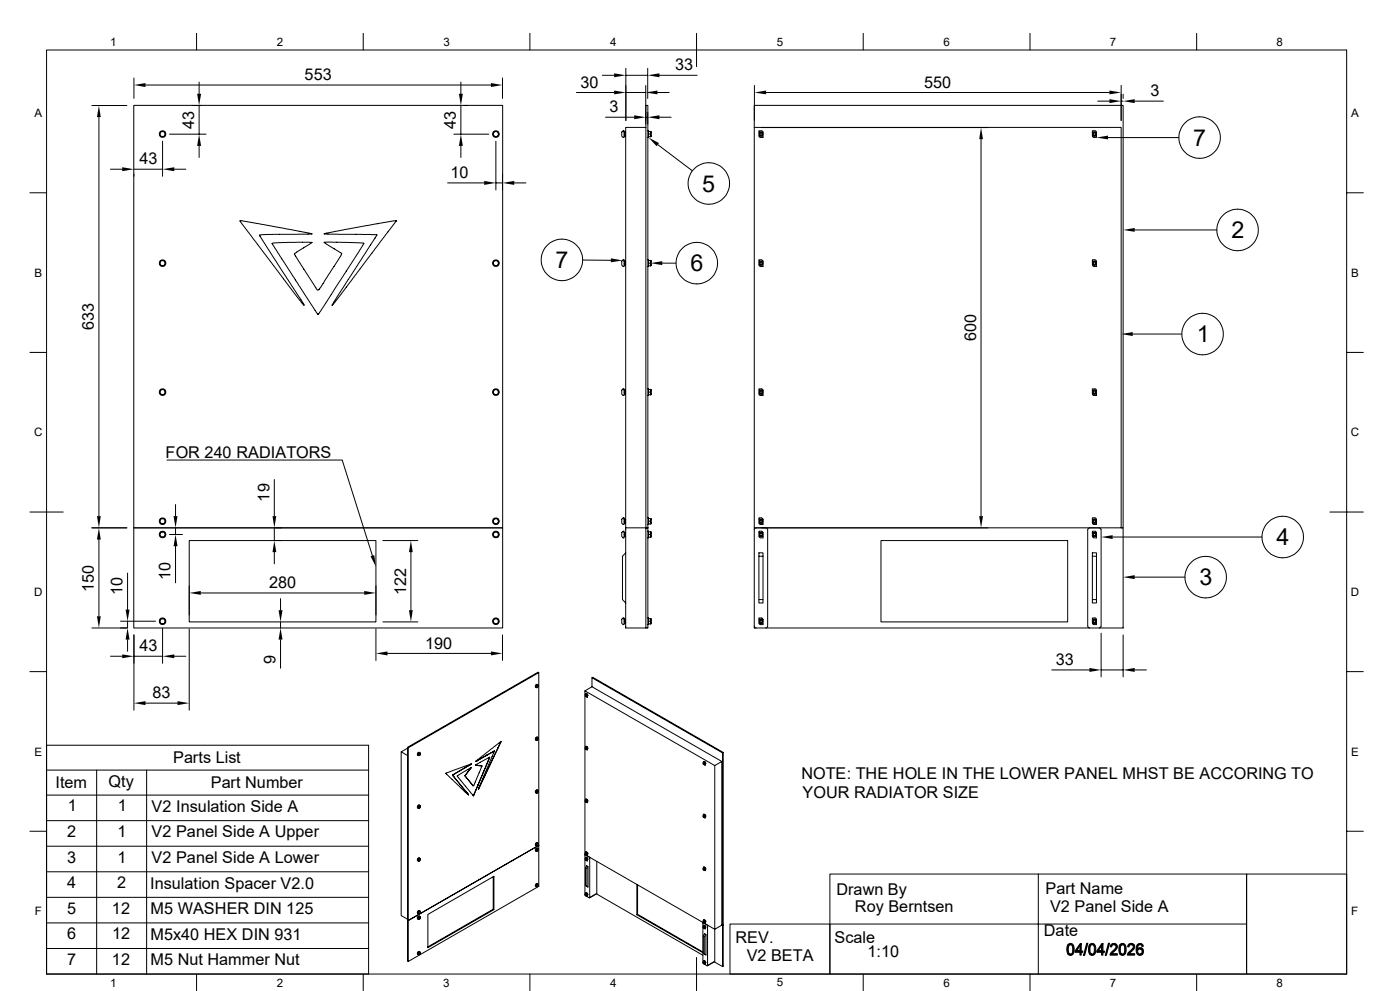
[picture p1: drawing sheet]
<svg xmlns="http://www.w3.org/2000/svg" width="420mm" height="297mm" viewBox="0 0 420 297" stroke-linecap="round" stroke-linejoin="round" font-family="sans-serif">
<g fill="none" stroke="#000" stroke-width=".3">
<path d="M14 15h390v276.9h-390zM59 10v5M109 10v5M159 10v5M209 10v10M259 10v5M309 10v5M359 10v5M27.6 31.6h10.5M29.7 35.1v119.6M40.1 31.6h110.7v126.6h-110.7zM40.2 23.4v6.1"/>
<path d="M43.6 25.5h103.7M57.6 31.6h2.8M59.7 24.6v3.5M59.7 31.6v8.6M138.3 24.6v3.5M138.3 31.6v8.6M139.3 31.6h1.1M150.7 23.4v6.1M172.9 27.7h11.3M180.7 22.6h3.5M181.7 35.1h8.5M186.9 39.2h.3v2l-.7-.4v-1.2z"/>
<path d="M187.2 39.6h.3v1.2h-.3M187.5 39.7h.2M187.7 20.5v15.6M187.7 22.6h6.6M187.7 27.7h6M193.7 25.6v11.6M193.7 35.1h.6M193.8 38.2h-6.1v120h6.1M193.8 31.6h.6v156.6h-.6v-30h.6h-.6zM194.3 20.5v9M194.3 33.7v3.5M194.4 39.2h.2v2h-.2"/>
<path d="M194.6 39.4h.6v.8M195.2 39.4l.1 1.6h-.7M197.2 27.7h3.5M197.8 22.6h11.3M197.8 35.1h3.5M226.3 38.2h110v120h-110zM226.3 38.2v-6.6h110.6v126.6h-.6h.6v30h-110.6v-30M226.3 25.6v10.5M227.7 39.6v1.2h1.2M228 39.8l-.2 .4 .2 .3M228.4 38.2h68M228.9 39.6l-.4-.4h-.8v.4h1.2v1.6h-.8l-.4-.4"/>
<path d="M229.8 27.7h103M327.7 39.6v1.2h1.2M328 39.8l.6-.1 .2 .6M328 39.8l.5-.1 .3 .3-.1 .6h-.7l.6 .1 .2-.4M328 39.8l-.2 .4 .2 .3M328.9 39.6l-.4-.4h-.8v.4h1.2v1.6h-.8l-.4-.4M329.3 30.3h3.5M336.3 25.6v10.5M336.3 30.3h.6M336.9 28.2v1.3M340.4 30.3h8.6M9 57.8h5"/>
<path d="M33.1 50.7h3.6M40.2 52.2v.6M40.2 50.7h8.6M48.8 42.3v10.5M50.8 40.2h11M52.3 50.7h3.5M59.7 43.7v3.5M134.3 54.8h10.9M136.1 40.2h10.5M138.3 43.7v3.5M148.8 42.3v14.6M148.8 54.8h1.9"/>
<path d="M150.7 52.2v4.7M154.3 54.8h3.5M187.5 40.7h.2M194.6 40.2h.6v.8M197.3 43.3l10.4 7.9M228.9 40.3l-.3-.6-.7 .1 .5-.1 .4 .3-.2 .6h-.6l.6 .1 .2-.4M294.3 41.7v113M332.4 41.2h21.2M404 57.8h5M72 66.1l21.6 4-15.3 .3a.33 .33 0 0 0-.4 .2 .33 .33 0 0 0 .2 .4l13.1 20.5-3.6-4.5zM81.6 72.9l4.5-.3 7.5 .1-5.3 3.4 6.6 10.5 .6 .4 .8-1 6.2-9.9-5.3-3.5 11.9 .3-13.6 21.3zM97.2 70.1l12.5-2.5 9.2-1.4-19.2 25.3 13.4-21.1z"/>
<path d="M174.8 77.9l8.5 .1M186.7 78.1l.5-.2v2h-.3l-.4-.4zM187.2 78.3h.3v1.2h-.3M187.5 78.4h.2M187.5 79.3h.2M194.4 77.9h.2v2h-.2M194.6 78.9h.6v.8M194.6 78.1h.6v.8M195.2 78.1l.1 1.6h-.7M198.7 78.9h4.1M227.7 78.3v1.2h1.2M228 78.5l-.2 .4 .2 .3"/>
<path d="M228.5 77.9h-.8v.4h1.2v1.6l-.9-.1-.3-.3M228.5 77.9l.4 .4M228.8 78.7l-.3-.3h-.4l-.2 .1h.7l.2 .5-.4 .4-.5-.2 .7 .1 .3-.6M327.7 78.3v1.2h1.2M328 78.5l.5-.1 .3 .3v.4l-.4 .3-.4-.2 .2 .2 .5-.1 .1-.6M328 78.5l.5-.1 .3 .3M328 78.5l-.2 .4 .2 .3M328.5 77.9h-.8v.4h1.2v1.6l-.9-.1-.3-.3M328.5 77.9l.4 .4M340.4 68.9h24.6M9 105.6h5M186.8 116.6l.4-.1v2l-.7-.3v-1.3z"/>
<path d="M187.2 116.9h.3v1.3h-.3M187.5 117.1h.2M187.5 118h.2M194.4 116.5h.2v2h-.2M194.6 117.5h.6v.8M194.6 116.7h.6v.8M195.2 116.7l.1 1.6h-.7M227.7 116.9v1.3h1.2M228 117.2l-.2 .3 .2 .4M228.9 116.9l-.4-.4h-.8v.4h1.2v1.6h-.8l-.4-.3M327.7 116.9v1.3h1.2M328 117.1l.5-.1 .3 .3-.2 .7-.6-.1h.7v-.7l-.4-.2z"/>
<path d="M328 117.2l-.2 .3 .2 .4M328.9 116.9l-.4-.4h-.8v.4h1.2v1.6h-.8l-.4-.3M339.8 100.1h14.7M404 105.6h5M50.1 137.9h52.6l9 28.6M9 153.5h10M27.6 158.2h10.5M40.1 158.2h110.7v30h-110.7zM52.7 151.2v3.5M52.7 158.2v2M82.3 143.7v11M82.3 158.2v3.8"/>
<path d="M82.8 158.2h1.6M186.5 155.6l.4-.4h.3v2l-.7-.4zM186.7 159.4l.5-.2v2h-.3l-.4-.4zM187.2 155.6h.3v1.2h-.3M187.2 159.6h.3v1.2h-.3M187.5 155.7h.2M187.5 156.7h.2M187.5 159.7h.2M187.7 158.2v30h6.1M194.4 155.2h.2v2h-.2M194.4 159.2h.2v2h-.2M194.6 156.2h.6v.8"/>
<path d="M194.6 155.4h.6v.8M194.6 159.4h.6v.8M195.2 155.4l.1 1.6h-.7M195.2 159.4l.1 1.6h-.7M226.8 158.2l-.5 .5M226.8 158.2h69.6M227.7 155.6v1.2h1.2M227.7 159.6v1.2h1.2M228 155.9l-.2 .3 .2 .3M228 159.9l-.2 .3 .2 .3M228.5 155.2h-.8v.4h1.2v1.6h-.8l-.4-.4M228.5 155.2l.4 .4"/>
<path d="M228.9 159.6l-.4-.4h-.8v.4h1.2v1.6l-.9-.1-.3-.3M229.8 158.2l.5 .5M230.3 158.7v29M326.8 158.2l-.5 .5v29l.5 .5M326.8 158.2h3M327.7 155.6v1.2h1.2M327.7 159.6v1.2h1.2M328 155.8l.4-.1 .4 .3-.1 .6-.7-.1M328 155.8l.5-.1 .3 .3-.2 .6-.6-.1M328 159.8l.5-.1 .3 .3-.2 .7-.6-.1h.7l.1-.7-.4-.2zM328 155.9l-.2 .3 .2 .3M328 159.9l-.2 .3 .2 .3"/>
<path d="M328.5 155.2h-.8v.4h1.2v1.6h-.8l-.4-.4M328.5 155.2l.4 .4M328.9 159.6l-.4-.4h-.8v.4h1.2v1.6l-.9-.1-.3-.3M329.8 158.2l.5 .5v29l-.5 .5M398.9 153.5h10.1M29.7 161.7v23M38.3 171.7v11M50.8 160.2h3.9M52.7 163.7v11M56.8 162h56v24.4h-56zM56.8 175.6v8.7M60.2 177.7h49.1"/>
<path d="M82.3 165.5v3.5M82.8 162h1.6M84.2 179.4v3.5M112.8 175.6v8.7M114.9 162h10.4M123.3 165.5v17.4M187.5 160.7h.2M187.7 165.7l-1 1v13l1 1M194.6 160.2h.6v.8M227.7 179.7h1.2v1h-1.2zM227.7 166.7h1.2v13M228.9 166.7v-1h-1.2v14"/>
<path d="M264.3 162h56v24.4h-56zM327.7 179.7h1.2v1h-1.2zM327.7 166.7h1.2v13M328.9 166.7v-1h-1.2v14M333.8 161h44.7M340.4 173h15.1M27.6 188.2h10.5M33.1 196.7h3.6M36.2 186.2h10.5M38.3 186.2v2M38.3 191.7v3.5M40.2 190.3v22.6"/>
<path d="M40.2 196.7h8.6M48.8 188.3v10.5M52.3 196.7h3.5M56.8 188.5v24.4M84.2 186.4v1.8M84.2 191.7v8.6M112.8 188.5v9.5M114.9 186.4h10.4M116.2 195.8h31.1M150.7 190.3v7.7M186.9 185.3l.3-.1v2l-.7-.4v-1.2zM187.2 185.6h.3v1.2h-.3"/>
<path d="M187.5 185.7h.2M187.5 186.7h.2M194.4 185.2h.2v2h-.2M194.6 186.2h.6v.8M194.6 185.4h.6v.8M195.2 185.4l.1 1.6h-.7M226.3 187.7l.5 .5M227.7 185.6v1.2h1.2M228 185.8l-.2 .4 .2 .3M228.9 185.6l-.4-.4h-.8v.4h1.2v1.6h-.8l-.4-.4M228.9 186.3l-.3-.6-.7 .1 .5-.1 .4 .3-.2 .6h-.6l.6 .1 .2-.3M230.3 187.7l-.5 .5"/>
<path d="M327.7 185.6v1.2h1.2M328 185.8l.6-.1 .2 .6M328 185.8l.5-.1 .3 .3-.2 .6h-.6l.6 .1 .2-.3M328 185.8l-.2 .4 .2 .3M328.9 185.6l-.4-.4h-.8v.4h1.2v1.6h-.8l-.4-.4M330.3 189.8v13.1M336.9 190.3v12.6M9 201.3h5M43.6 210.7h9.7M160.7 205.7l.1-.4 .2 .1-.1 .5M160.7 206h.1M160.8 205.3h.6l-.4 .1"/>
<path d="M161.1 205.5l.1-.1a.26 .26 0 0 1 .2 .4 .26 .26 0 0 1-.4 0zM161.1 205.1a.58 .58 0 0 0-.4 .9M161.2 205.1h.1M161.3 205.3a.42 .42 0 0 0-.5 .2 .42 .42 0 0 0 .1 .5M161.4 205.3l.1 .3-.3 .5-.5-.4 .3 .4M161.6 201.6l-39.1 22.5M175.5 207.1l38.9 22.3 2.1-1.2v49.1M175.6 208.2v.4l.4 .3M175.6 208.6l.2 .2M175.6 208.3l.3 .4M175.6 208.3l.1 .4h.3M175.6 208.3l.4 .4-.3-.1v-.3l-.1 .1"/>
<path d="M175.6 208.4h.1M175.6 208.4l.3 .3M175.7 207.9l.4 .1-.4-.1-.1 .3 .4 .2M175.7 208.3l.1 .4zM175.9 208.7h-.1M176 208.4l.1 .6M176 208.1v.3M176 208.7h-.1M176.1 208h.1M176.2 208.2v.7l-.3-.1M176.2 208.6h.1M176.2 208.2l-.1-.2 .2 .5"/>
<path d="M176.2 208.2v.4M176.2 208.2l-.2 .2M176.4 208.4l-.1 .1M177.6 205.8v-2.7l.2-.1 39.2 22.5M177.6 203.1l39.1 22.5 .3-.1v51.8l-.3 .1v-51.8M315.5 200.8h11.3M330.3 200.8h6.6M340.4 200.8h3.5M404 201.3h5M14 230.8h96.6M14 238.3h96.6M14 223.4h96.6v68.5h-96.6z"/>
<path d="M29 230.8v61.1M44 230.8v61.1M120.4 225.3v49.1l1.9 1.1M122.3 224.2l-1.9 1.1 1.9 1.1M122.3 224v51.8l.2 .1 39.1-22.5v-51.8l-.2-.1-39.1 22.5 .2 .1v64.1M125.3 226.1l.1-.4 .3 .1-.2 .4M125.4 225.7l.6-.1-.3 .2M125.7 225.9l.2-.1a.26 .26 0 0 1 .1 .4 .26 .26 0 0 1-.4-.1zM125.7 225.5a.58 .58 0 0 0-.4 .8M125.8 225.5h.1M125.9 225.6a.42 .42 0 0 0-.5 .2 .42 .42 0 0 0 .1 .6M126 225.6l.2 .4-.3 .4-.2 .1-.4-.4 .4 .4"/>
<path d="M133.8 231.8l6.7 6.4M133.8 231.7v.1M135.8 232.3l.1 .2M135.8 232.3v.1M135.8 232.3h.1M135.8 232.4l4.4 5.3M135.8 232.4l.1 .1M135.9 232.5l4.3 5.2M137.9 231l-2.1 1.3M137.9 231v.1M137.9 231.1l-2.1 1.2M139.5 232.5l.1 .2"/>
<path d="M139.5 232.5h.1M139.5 232.5l.2 .2M139.6 232.7l.9 1.1M139.6 232.7h.1M139.7 232.7l.8 1.1M139.7 232.1l-.2 .4M139.7 232.1l.1 .1M139.8 232.2l-.3 .3M140.2 237.7l.3 .5M140.2 237.7h.1M140.5 231.2l-.8 .9M140.5 231.2h.1"/>
<path d="M140.5 233.8l1.3 1.5M140.5 231.2l-.7 1M140.5 238.2h.1M140.5 233.8h.1M140.5 233.8l1.3 1.6M141 229.2l-3.1 1.9M141 229.2l-3.1 1.8M141 229.2h.1M141.3 229l-.3 .2M141.4 230l-.9 1.2M141.4 229l-.4 .2M141.4 229l-7.6 2.7"/>
<path d="M141.4 230l-4.2 2.6 4.8 5.9M141.4 229h.1M141.4 230h.1M141.8 235.3l.1 .2M141.8 235.3v.1M142.1 238.4l-.1 .1M142.1 238.4h.1M142.7 229.3l1.1 .1M142.7 229.3l1 .1M142.8 236.6l-.7 1.8M142.8 236.6v.1M142.8 236.7l-.7 1.7"/>
<path d="M143 228l-.3 .2M143 228h.1M143.4 235.2l-.6 1.4M143.4 235.2h.1M143.4 235.2l-.6 1.5M143.6 236.4h.1M143.7 229.4l.8 .2M143.7 229.4h.1M143.8 229.4l.7 .2M144.5 229.6l-2.3 5.7-.2 .2-.2-.1M145 231.4l-1.6 3.8M145 233.4l-1.4 2.9"/>
<path d="M145 231.4h.1M145 233.4h.1M145 233.4l-1.4 3M146 226.4l-2.9 1.6M146 226.3l-3 1.7M146 226.3v.1M146.5 230.3l-1.5 3.1M146.5 230.3h.1M146.9 227l-1.9 4.4M146.9 227l-4.2 2.3M146.9 227h.1M147.7 227.7l-1.2 2.6"/>
<path d="M147.7 227.7h.1M148.3 225.1l-2.3 1.3M148.3 225.1l-2.3 1.2M148.3 225.2h.1M148.3 225.2l-4.8 11.3 .1-.1M148.3 225.1h.1M149.4 224.1l-1.7 3.6M149.4 224.1h.1M150.3 222.2l-.9 1.9M150.3 222.2l-7.6 6 .4-.2M150.3 222.2h.1M160.7 221.6l.1-.5 .2 .2-.1 .4"/>
<path d="M160.7 237.4l.1-.5 .2 .2-.1 .4M160.7 221.8h.1M160.8 221.1l.4-.2 .2 .2-.4 .2M160.8 236.9h.6l-.4 .2M161.1 221.4l.1-.2a.26 .26 0 0 1 .2 .4 .26 .26 0 0 1-.4 0zM161.1 237.2l.1-.2a.26 .26 0 0 1 .2 .4 .26 .26 0 0 1-.4 0zM161.1 220.9a.58 .58 0 0 0-.4 .8M161.1 236.7a.58 .58 0 0 0-.4 .9M161.2 220.9h.1M161.2 236.7v.1M161.3 221.1a.42 .42 0 0 0-.5 .1 .42 .42 0 0 0 .1 .6M161.3 236.9a.42 .42 0 0 0-.5 .2 .42 .42 0 0 0 .1 .5"/>
<path d="M161.4 221.1l.1 .3-.2 .4-.3 .1-.3-.3 .3 .3M161.4 236.9l.1 .3-.3 .5h-.2l-.3-.3 .3 .3M175.6 223.9v.6l.4 .2M175.6 239.8v.4l.4 .3M175.6 224.5l.2 .1M175.7 224.1h.1M175.6 224.1l.3 .4M175.6 224.1v.3l.4 .1M175.6 224.1l.3 .1v.3l-.2-.1v-.3M175.6 239.9l.1 .4h.3M175.6 239.9l.4 .3M175.6 239.9l.3 .4-.2-.1v-.3"/>
<path d="M175.6 240h.1M175.7 223.7l.3 .2M175.7 239.5l.4 .1M175.7 239.9l-.1 .1M175.7 224.2v.3h.2M175.7 239.9l-.1 .3M175.7 239.9l-.1 .2M175.7 224.2l.1 .3zM175.7 239.9l.1 .4zM175.8 224.5h.1M175.9 224.5h.1M176 224.2l.1 .5"/>
<path d="M176 223.9l-.3-.2-.1 .2 .4 .3M176 240l.1 .6M176 239.7l-.3-.2-.1 .3 .4 .2M176 223.9v.3M176 239.7v.2M176.1 239.6l.1 .3M176.1 239.7l.2 .4M176.1 239.6l-.1 .1M176.1 223.8h.1M176.1 239.6h.1M176.2 224.1v.6l-.3-.1M176.2 239.9v.6l-.3-.1"/>
<path d="M176.2 224.4h.1M176.2 224.1l-.1-.2 .2 .4M176.2 224.1v.3M176.2 239.9v.3M176.2 224.1l-.2 .1M176.2 239.9l-.2 .1M176.4 224.2l-.1 .1M210.9 228.5v.5l.5 .2M211 228.9l.1 .1M211.1 228.7h.1M211 228.6v.4h.3M211 228.6l.3 .3"/>
<path d="M211.1 228.7l-.1 .2M211.1 228.3h.4M211.1 228.7l.1 .3zM211.1 229l.3 .1M211.2 229v.1M211.2 229h.1M211.3 228.5v.2M211.3 228.9v.1M211.4 228.8l.2-.2v.7l-.7-.3M211.4 228.8l.1 .5M211.4 228.4l-.3-.1-.2 .2 .5 .3M211.5 228.4l.1 .5"/>
<path d="M211.5 228.3l-.1 .1M211.5 228.4l.3 .4M211.5 228.4h.1M211.6 228.9h.1M214.4 229.4v49.1l2.1-1.2M216.5 228.2l-38.9-22.4-2.1 1.3v49l38.9 22.4v9.6l-2.1 1.2M9 249.1h5M14 246h96.6M14 253.6h96.6M125.3 241.9l.1-.4 .3 .1-.2 .5M125.3 257.7l.1-.4 .3 .1-.2 .5M125.3 242.1v.1"/>
<path d="M125.3 257.9v.1M125.4 241.5l.4-.2 .2 .1-.3 .2M125.4 257.3h.6l-.3 .1M125.7 241.7l.2-.1a.26 .26 0 0 1 .1 .4 .26 .26 0 0 1-.4 0zM125.7 241.3a.58 .58 0 0 0-.4 .8M125.7 257.1a.58 .58 0 0 0-.4 .8M125.8 241.3h.1M125.8 257.1h.1M125.9 257.4a.26 .26 0 0 1 .1 .4 .26 .26 0 0 1-.4 0zM125.9 241.4a.42 .42 0 0 0-.5 .2 .42 .42 0 0 0 .1 .5M125.9 257.3a.42 .42 0 0 0-.5 .1 .42 .42 0 0 0 .1 .6M126 241.4l.2 .4-.3 .4-.6-.3 .4 .4"/>
<path d="M126 257.3l.2 .3-.3 .4-.2 .1-.4-.4 .4 .4M160.7 253.2l.1-.4 .2 .1-.1 .4M160.7 254.8l.1-.4 .2 .1-.1 .4M160.7 253.4h.1M160.7 255v.1M160.8 252.8l.4-.2 .2 .1-.4 .2M160.8 254.4l.6-.1-.4 .2M161.1 253l.1-.1a.26 .26 0 0 1 .2 .4 .26 .26 0 0 1-.4-.1zM161.1 254.6l.1-.1a.26 .26 0 0 1 .2 .4 .26 .26 0 0 1-.4-.1zM161.1 252.5a.58 .58 0 0 0-.4 .9M161.1 254.2a.58 .58 0 0 0-.4 .8M161.2 252.5v.1"/>
<path d="M161.2 254.2h.1M161.3 252.7a.42 .42 0 0 0-.5 .2 .42 .42 0 0 0 .1 .5M161.3 254.3a.42 .42 0 0 0-.5 .2 .42 .42 0 0 0 .1 .6M161.4 252.7l.1 .3-.2 .4-.3 .1-.3-.3 .3 .3M161.4 254.3l.1 .3-.3 .5-.5-.3 .3 .4M175.6 255.6v.5l.4 .2M175.6 257.2v.5l.4 .2M175.6 240.2l.2 .2M175.6 256.1l.2 .1M175.6 257.7l.2 .2M175.6 256.2h.1M175.6 255.7l.4 .4-.3-.1v-.3l-.1 .3"/>
<path d="M175.6 257.3l.4 .4h-.3v-.4l-.1 .3 .3 .2M175.6 240.2l.1 .1M175.6 255.7l.3 .4M175.6 256l.1 .1M175.6 255.7v.3l.4 .1M175.6 257.3l.3 .4M175.6 257.3l.1 .4h.3M175.6 256.2l-.1 .1v11.9l.1 .2M175.6 256.2l1.3 .9M175.7 255.3l.3 .2M175.7 257h.4l-.1 .1M175.7 255.8l.1 .3z"/>
<path d="M175.7 257.4l.1 .3zM175.7 240.2l.2 .1M175.7 256.1l.2 .1M175.8 240.3h.1M175.9 256.1h.1M175.9 257.8h.1M175.9 256.1h-.1M175.9 257.7l-.1 .1M175.9 240.2v.1M176 255.8l.1 .6M176 255.5l-.3-.2-.1 .3 .4 .2M176 257.4l.1 .6"/>
<path d="M176 257.1l-.3-.1-.1 .2 .4 .2M176 255.5v.3M176 257.2v.2M176 240.3h-.1M176.1 257.1l.1 .2M176.1 257.1l.2 .5M176.1 255.4h.1M176.1 257.1h.1M176.2 255.7v.6l-.3-.1M176.2 257.3v.7l-.3-.1M176.2 240.2h.1M176.2 256h.1"/>
<path d="M176.2 257.6h.1M176.2 255.7l-.1-.2 .2 .4M176.2 255.7v.3M176.2 257.3v.3M176.2 255.7l-.2 .1M176.2 257.3l-.2 .1M176.4 240.1h-.1M176.4 255.9h-.1M176.4 257.5l-.1 .1M176.4 259.7v6.2M177.1 257l-.2 .1v11.9M179 258.1v9.7"/>
<path d="M210.9 244.3v.5l.5 .3M211 244.7l.1 .2M211 244.5l.3 .4M211 244.5v.3l.3 .1M211 244.5v.1M211 244.6h.1M211.1 244.5l-.1 .1M211.1 244.5l-.1 .3M211.1 259.9l.4 .1-.4-.1-.2 .2 .5 .2M211.1 244.1l.4 .1M211.1 244.5l.1 .4zM211.1 244.8l.3 .1"/>
<path d="M211.2 244.9h.1M211.2 244.8h.1M211.3 244.3v.2M211.4 244.6l.2-.2-.1 .8-.6-.4M211.4 244.6l.1 .6M211.5 244.2l.1 .6M211.5 244.2l-.4-.1-.2 .2 .5 .3M211.5 244.2l.3 .4M211.6 244.8h.1M404 249.1h5M14 261.3h96.6M14 268.9h96.6"/>
<path d="M14 276.6h96.6M122.3 275.8l.2 .1 39.1-22.5v12.2l-39.1 22.6-.2-.2zM125.3 273.6l.1-.5 .3 .2-.2 .4M125.3 275.2l.1-.5 .3 .2-.2 .4M125.3 273.8h.1M125.4 273.1l.4-.2 .2 .1-.3 .3M125.4 274.7h.6l-.3 .2M125.7 273.3l.2-.1a.26 .26 0 0 1 .1 .4 .26 .26 0 0 1-.4 0zM125.7 272.9a.58 .58 0 0 0-.4 .8M125.7 274.5a.58 .58 0 0 0-.4 .9M125.8 272.9h.1M125.8 274.5l.1 .1"/>
<path d="M125.9 274.8a.26 .26 0 0 1 .1 .4 .26 .26 0 0 1-.4 0zM125.9 273.1a.42 .42 0 0 0-.5 .1 .42 .42 0 0 0 .1 .6M125.9 274.7a.42 .42 0 0 0-.5 .2 .42 .42 0 0 0 .1 .5M126 273l.2 .4-.3 .4-.2 .1-.4-.3 .4 .3M126 274.7l.2 .3-.3 .5h-.2l-.4-.3 .4 .3M148 262.8v9.7M148.2 272.6v-10l-19.8 11.5v9.9l19.8-11.4-.2-.1-19.6 11.3M160.7 265.4l.1-.4 .2 .2-.1 .4M160.7 265.6v.1M160.8 265l.4-.2 .2 .2-.4 .2M161.1 265.3l.1-.2a.26 .26 0 0 1 .2 .4 .26 .26 0 0 1-.4 0zM161.1 264.8a.58 .58 0 0 0-.4 .8"/>
<path d="M161.2 264.8h.1M161.3 265a.42 .42 0 0 0-.5 .1 .42 .42 0 0 0 .1 .6M161.4 265l.1 .3-.2 .4-.3 .1-.3-.4 .3 .4M175.6 267.8v.5l.4 .3M175.6 268.3l.2 .2M175.6 268l.3 .1v.3M175.6 268.2l.3 .2M175.6 268l.1 .4h.3M175.6 268l.4 .4-.3-.1v-.3l-.1 .1M175.6 260.1l.5 .2v5.3M175.6 268.1h.1M175.6 265.4l.8 .5z"/>
<path d="M175.6 268.1v.2M175.6 268.5l1.2 .6 .1-.1M175.7 267.6l.4 .1-.4-.1-.1 .2 .4 .3M175.7 268.1l.1 .3zM175.9 268.4h-.1M176 268.1l.1 .5M176 267.8v.3M176 268.4h-.1M176.1 260.3l.3-.6-.4-.2-.4 .6v5.3M176.1 267.7h.1M176.2 267.9v.7l-.3-.1M176.2 268.3h.1"/>
<path d="M176.2 267.9l-.1-.2 .2 .5M176.2 267.9v.4M176.2 267.9l-.2 .2M176.4 268.1l-.1 .1M178.9 267.9l32 18.4M179 267.9l-2.1 1.2M179 267.8h-.1M179 267.8l-2.1 1.2M191.1 265v9.2M191.3 265.2v8.8M210.9 276.7l.1-.1 1.3 .9M210.9 276.5v12l1.2 1 .2-.2"/>
<path d="M210.9 276.5v.1M210.9 260.1v.5l.5 .3M210.9 275.9v.5l.5 .2M210.9 277.6v.4l.5 .3M211 260.5l.1 .1M211 276.4l.1 .1M211 278l.1 .1M211 260.3l.3 .4-.3-.1zM211 260.3l.3 .3M211 260.3v.3h.3M211 260.3h.1M211 276.1l.3 .4"/>
<path d="M211 276.1l.1 .4h.2M211 276.1v.1M211 277.7v.3l.3 .1M211 277.7v.2M211 277.7l.3 .3M211 276.2h.1M211 277.8v.1M211.1 260.3l-.1 .1M211.1 276.1l-.1 .1M211.1 277.7l-.1 .1M211.1 260.3l-.1 .3M211.1 276.1l-.1 .3"/>
<path d="M211.1 277.7l-.1 .3M211.1 275.7l.4 .1-.4-.1-.2 .2 .5 .3M211.1 277.3l.4 .1M211.1 260.3l.1 .3zM211.1 276.1l.1 .4zM211.1 277.7l.1 .4zM211.1 260.6l.3 .1M211.1 276.4l.2 .1M211.1 278l.3 .1M211.2 276.4v.1M211.2 278.1h.1M211.2 276.4h.1"/>
<path d="M211.3 276.5h.1M211.3 260.6l-.1 .1M211.3 260.1v.2M211.3 275.9v.2M211.3 277.5v.3M211.3 278v.1M211.4 260.3l.2-.1v.7l-.7-.3M211.4 276.2l.2-.1v.6l-.7-.3M211.4 277.8l.2-.1v.6l-.7-.3M211.4 260.3l.1 .6M211.4 276.2l.1 .5M211.4 277.8l.1 .6"/>
<path d="M211.5 260l.1 .6M211.5 275.8l.1 .3M211.5 277.5l.1 .5M211.5 277.4l-.4-.1-.2 .3 .5 .2M211.5 277.5l.3 .4M211.5 275.8l.3 .4M211.5 275.8h.1M211.5 277.5h.1M211.5 260l.3 .4M211.6 276v.4M211.6 260.6h.1M211.6 276.4h.1"/>
<path d="M211.6 278h.1M212.5 277.4l-.2 .1v11.8M216.5 277.3h.5v12.3l-.3 .1v-12.3zM219 276.9h30v15h-30zM249 262h125v29.9h-125zM249 276.9h125M311.5 262v29.9M374 262h30v29.9h-30zM14 284.3h96.6M59 291.9v5M109 291.9v5M125.3 285.8l.1-.4 .3 .1-.2 .5"/>
<path d="M125.3 286h.1M125.4 285.4l.4-.2 .2 .1-.3 .2M125.7 285.2a.58 .58 0 0 0-.4 .8M125.8 285.2h.1M125.9 285.5a.26 .26 0 0 1 .1 .4 .26 .26 0 0 1-.4-.1zM125.9 285.3a.42 .42 0 0 0-.5 .2 .42 .42 0 0 0 .1 .5M126 285.3l.2 .4-.3 .4-.2 .1-.4-.4 .4 .4M159 291.9v5M209 286.9v10M210.9 285.3l-19.6-11.3-.2 .2 19.8 11.3M210.9 288.2v.5l.5 .2M211 285.7l.8 .5z"/>
<path d="M211 288.6l.1 .1M211 280.4l.4 .3v5.3M211 288.3l.3 .5M211 288.3v.4l.3 .1M211 288.3v.2M211.1 288.4l-.1 .1M211.1 288.4l-.1 .3M211.1 288h.4M211.1 288.4l.1 .4zM211.1 288.7l.3 .1M211.2 288.7v.1M211.2 288.7h.1"/>
<path d="M211.3 288.2v.2M211.4 288.5l.2-.2v.7l-.7-.3M211.4 288.5l.1 .5M211.4 288.1l-.3-.1-.2 .2 .5 .3M211.4 280.7l.4-.6-.4-.3-.4 .6v5.4M211.5 288.1l.1 .5M211.5 288l-.1 .1M211.5 288.1l.3 .4M211.5 288.1h.1M211.6 288.6h.1M211.8 280.1v6.1M214.3 288.3l2.4 1.4"/>
<path d="M214.3 288.2l-2.1 1.3M214.4 288.1l-.1 .1M259 291.9v5M309 291.9v5M359 291.9v5"/>
<circle cx="48.8" cy="40.2" r=".9"/>
<circle cx="48.8" cy="40.2" r=".98"/>
<circle cx="48.8" cy="40.2" r=".77"/>
<circle cx="148.7" cy="40.2" r=".98"/>
<circle cx="148.8" cy="40.2" r=".77"/>
<circle cx="148.8" cy="40.2" r=".9"/>
<circle cx="212.7" cy="55" r="6.2"/>
<circle cx="228.3" cy="40.2" r=".34"/>
<circle cx="228.3" cy="40.2" r=".47"/>
<circle cx="328.3" cy="40.2" r=".34"/>
<circle cx="328.3" cy="40.2" r=".47"/>
<circle cx="359.9" cy="41.2" r="6.2"/>
<circle cx="48.7" cy="78.9" r=".92"/>
<circle cx="48.8" cy="78.9" r=".98"/>
<circle cx="48.8" cy="78.9" r=".77"/>
<circle cx="148.7" cy="78.9" r=".98"/>
<circle cx="148.8" cy="78.9" r=".77"/>
<circle cx="148.8" cy="78.9" r=".92"/>
<circle cx="168.6" cy="77.9" r="6.2"/>
<circle cx="209.1" cy="78.9" r="6.2"/>
<circle cx="228.3" cy="78.9" r=".34"/>
<circle cx="228.3" cy="78.9" r=".47"/>
<circle cx="328.3" cy="78.9" r=".34"/>
<circle cx="328.3" cy="78.9" r=".47"/>
<circle cx="371.3" cy="68.9" r="6.2"/>
<circle cx="48.7" cy="117.5" r=".92"/>
<circle cx="48.8" cy="117.5" r=".98"/>
<circle cx="48.8" cy="117.5" r=".77"/>
<circle cx="148.7" cy="117.5" r=".98"/>
<circle cx="148.8" cy="117.5" r=".77"/>
<circle cx="148.8" cy="117.5" r=".92"/>
<circle cx="228.3" cy="117.5" r=".34"/>
<circle cx="228.3" cy="117.5" r=".47"/>
<circle cx="228.4" cy="117.5" r=".51"/>
<circle cx="328.3" cy="117.5" r=".34"/>
<circle cx="328.3" cy="117.5" r=".47"/>
<circle cx="360.8" cy="100.1" r="6.2"/>
<circle cx="48.7" cy="156.2" r=".92"/>
<circle cx="48.8" cy="156.2" r=".98"/>
<circle cx="48.8" cy="156.2" r=".77"/>
<circle cx="148.7" cy="156.2" r=".98"/>
<circle cx="148.8" cy="156.2" r=".77"/>
<circle cx="148.8" cy="156.2" r=".92"/>
<circle cx="228.3" cy="156.2" r=".34"/>
<circle cx="228.3" cy="156.2" r=".47"/>
<circle cx="228.4" cy="156.2" r=".51"/>
<circle cx="328.3" cy="156.2" r=".34"/>
<circle cx="328.3" cy="156.2" r=".47"/>
<circle cx="48.7" cy="160.2" r=".92"/>
<circle cx="48.8" cy="160.2" r=".98"/>
<circle cx="48.8" cy="160.2" r=".77"/>
<circle cx="148.7" cy="160.2" r=".98"/>
<circle cx="148.8" cy="160.2" r=".77"/>
<circle cx="148.8" cy="160.2" r=".92"/>
<circle cx="228.3" cy="160.2" r=".34"/>
<circle cx="228.3" cy="160.2" r=".47"/>
<circle cx="228.4" cy="160.2" r=".52"/>
<circle cx="328.3" cy="160.2" r=".34"/>
<circle cx="328.3" cy="160.2" r=".47"/>
<circle cx="361.7" cy="173" r="6.2"/>
<circle cx="384.8" cy="161" r="6.2"/>
<circle cx="48.8" cy="186.2" r=".9"/>
<circle cx="48.8" cy="186.2" r=".98"/>
<circle cx="48.8" cy="186.2" r=".77"/>
<circle cx="148.7" cy="186.2" r=".98"/>
<circle cx="148.8" cy="186.2" r=".77"/>
<circle cx="148.8" cy="186.2" r=".9"/>
<circle cx="228.3" cy="186.2" r=".34"/>
<circle cx="228.3" cy="186.2" r=".47"/>
<circle cx="328.3" cy="186.2" r=".34"/>
<circle cx="328.3" cy="186.2" r=".47"/>
<circle cx="211.1" cy="228.8" r=".21"/>
<circle cx="211.2" cy="244.6" r=".2"/>
<circle cx="211.1" cy="276.2" r=".21"/>
<circle cx="211.1" cy="277.9" r=".21"/>
<circle cx="211.1" cy="288.5" r=".21"/>
</g>
<g fill="#000">
<path d="M29.7 31.6l.5 3.5h-1.1zM40.2 25.5l3.4-.6v1.2zM59.1 28.1h1.2l-.6 3.5zM137.7 28.1h1.2l-.6 3.5zM147.3 24.9l3.4 .6-3.4 .6zM184.2 27.1l3.5 .6-3.5 .6zM184.2 22l3.5 .6-3.5 .6zM190.2 34.5l3.5 .6-3.5 .6zM193.7 27.7l3.5-.6v1.2zM194.3 35.1l3.5-.6v1.2zM194.3 22.6l3.5-.6v1.2zM226.3 27.7l3.5-.6v1.2z"/>
<path d="M332.8 27.1l3.5 .6-3.5 .6zM332.8 29.7l3.5 .6-3.5 .6zM336.9 30.3l3.5-.6v1.2zM36.7 50.1l3.5 .6-3.5 .6zM48.8 50.7l3.5-.6v1.2zM59.7 40.2l.6 3.5h-1.2zM138.3 40.2l.6 3.5h-1.2zM145.2 54.2l3.6 .6-3.6 .6zM150.7 54.8l3.6-.6v1.2zM194.6 41.2l3.1 1.7-.7 .9zM294.3 38.2l.6 3.5h-1.1zM328.9 41.2l3.5-.6v1.2z"/>
<path d="M183.3 77.4l3.5 .7-3.5 .5zM195.2 78.9l3.5-.6v1.2zM336.9 68.9l3.5-.6v1.2zM336.3 100.1l3.5-.6v1.2zM29.1 154.7h1.1l-.5 3.5zM52.1 154.7h1.2l-.6 3.5zM81.7 154.7h1.2l-.6 3.5zM293.8 154.7h1.1l-.6 3.5zM29.7 158.2l.5 3.5h-1.1zM52.7 160.2l.6 3.5h-1.2zM56.8 177.7l3.4-.6v1.2zM82.3 162l.6 3.5h-1.2z"/>
<path d="M109.3 177.1l3.5 .6-3.5 .6zM111.2 166.7l1.1-.3 .5 3.5zM123.3 162l.5 3.5h-1.1zM330.3 161l3.5-.6v1.1zM336.9 173l3.5-.6v1.2zM29.1 184.7h1.1l-.5 3.5zM36.7 196.1l3.5 .6-3.5 .6zM38.3 188.2l.6 3.5h-1.2zM37.7 182.7h1.2l-.6 3.5zM48.8 196.7l3.5-.6v1.2zM83.6 182.9h1.2l-.6 3.5zM84.2 188.2l.6 3.5h-1.2z"/>
<path d="M112.8 195.8l3.4-.6v1.2zM122.7 182.9h1.1l-.5 3.5zM147.3 195.2l3.4 .6-3.4 .6zM40.2 210.7l3.4-.6v1.2zM53.3 210.1l3.5 .6-3.5 .6zM326.8 200.2l3.5 .6-3.5 .6zM336.9 200.8l3.5-.6v1.2z"/>
</g>
<g fill="#000" stroke="#000" stroke-width=".3">
<path d="M320.3 283.2l.8-.1a1.79 1.79 0 0 0-.6 2.3l.6 .6h-.7l-.2-.3-.2-1.5z" fill-rule="evenodd"/>
<path d="M320.5 283a1.13 1.13 0 0 1 1.3 0 1.13 1.13 0 0 1 .4 1.3l-.1 1.2a.97 .97 0 0 1-.7 .8 .97 .97 0 0 1-1-.3h.7a1.62 1.62 0 0 0 .7-2.2l-.2-.5-1.2-.2z" fill-rule="evenodd"/>
<path d="M324.4 282.8v2.2h-1.5h1.1v-1.5z" fill-rule="evenodd"/>
<path d="M324.1 282.8h.3l-1.5 2.2h1.9v.4h-.4v.9h-.4v-.9h-1.5v-.4z" fill-rule="evenodd"/>
<path d="M326 282.7h.3l-.9 3.6h-.4z" fill-rule="evenodd"/>
<path d="M326.8 283.3l.8-.2a1.9 1.9 0 0 0-.5 2.5l.6 .4h-.8l-.2-.4-.1-1.6z" fill-rule="evenodd"/>
<path d="M327 283l.1-.1a1.28 1.28 0 0 1 1.4 .3 1.28 1.28 0 0 1 .2 1.4l-.1 .9a.96 .96 0 0 1-.7 .8 .96 .96 0 0 1-1-.3h.9l.3-.3 .2-1.6a.82 .82 0 0 0-.7-1h-.7z" fill-rule="evenodd"/>
<path d="M330.5 282.8h.4l-1.5 2.2h1.9v.4h-.4v.9h-.4v-.9h-1.5v-.4z" fill-rule="evenodd"/>
<path d="M330.9 282.8v2.2h-1.5h1.1v-1.5z" fill-rule="evenodd"/>
<path d="M332.5 282.7h.4l-1 3.6h-.3z" fill-rule="evenodd"/>
<path d="M333.4 283l.1-.1a1.17 1.17 0 0 1 1.4 .1l-.9 .1-.5 .7h-.4z" fill-rule="evenodd"/>
<path d="M334.1 283.1h.9a1.95 1.95 0 0 1-1.2 2.4l-.2 .3h1.6v.5h-2.2l.2-.7 1.1-1.1a.73 .73 0 0 0 .5-.8 .73 .73 0 0 0-.7-.6z" fill-rule="evenodd"/>
<path d="M335.9 283.3l.8-.2a1.9 1.9 0 0 0-.5 2.5l.5 .4h-.7l-.2-.4-.1-1.6z" fill-rule="evenodd"/>
<path d="M336.1 283a1.27 1.27 0 0 1 1.5 .2 1.27 1.27 0 0 1 .2 1.4l-.1 .9a.96 .96 0 0 1-.7 .8 .96 .96 0 0 1-1-.3h.7a1.67 1.67 0 0 0 .7-2.2l-.3-.5-1.1-.2z" fill-rule="evenodd"/>
<path d="M338.6 283l.2-.1a1.17 1.17 0 0 1 1.4 .2h-1l-.5 .7h-.4z" fill-rule="evenodd"/>
<path d="M339.3 283.1h.9a1.94 1.94 0 0 1-1.1 2.4l-.3 .3h1.6v.5h-2.2l.3-.8 1.1-1a.73 .73 0 0 0 .4-.8 .73 .73 0 0 0-.7-.6z" fill-rule="evenodd"/>
<path d="M341.1 283.2l.9-.1a1.09 1.09 0 0 0-.8 1.4h.4a.83 .83 0 0 0-.3 .8 .83 .83 0 0 0 .7 .7h.7a1.25 1.25 0 0 1-1.5 0 1.25 1.25 0 0 1-.4-1.5z" fill-rule="evenodd"/>
<path d="M341.2 283.1a.99 .99 0 0 1 1.1-.3 .99 .99 0 0 1 .7 .8l-.4 .1-.4-.6z" fill-rule="evenodd"/>
<path d="M341.4 284.2a1.04 1.04 0 0 1 1.4 .1l-1.6 .2z" fill-rule="evenodd"/>
<path d="M342 284.4l.8-.1 .2 .6-.3 1.1h-.7a.8 .8 0 0 0 .6-.8 .8 .8 0 0 0-.6-.8z" fill-rule="evenodd"/>
</g>
<g font-size="7">
<text x="357.9" y="43.7">7</text>
<text x="210.7" y="57.4">5</text>
<text x="369.4" y="71.4">2</text>
<text x="166.6" y="80.4">7</text>
<text x="207.1" y="81.4">6</text>
<text x="359.1" y="102.6">1</text>
<text x="383" y="163.4">4</text>
<text x="359.8" y="175.4">3</text>
</g>
<g font-size="4.9">
<text x="202.5" y="21.1">33</text>
<text x="91.4" y="24">553</text>
<text x="174.1" y="26.2">30</text>
<text x="277.2" y="26.2">550</text>
<text x="345.1" y="28.9">3</text>
<text x="182.8" y="33.7">3</text>
<text x="58.3" y="38.6" transform="rotate(-90 58.3 38.6)">43</text>
<text x="136.8" y="38.6" transform="rotate(-90 136.8 38.6)">43</text>
<text x="41.8" y="49.2">43</text>
<text x="135.2" y="53.4">10</text>
<text x="28.2" y="99" transform="rotate(-90 28.2 99)">633</text>
<text x="292.9" y="102.3" transform="rotate(-90 292.9 102.3)">600</text>
<text x="49.7" y="137.2">FOR 240 RADIATORS</text>
<text x="80.9" y="150.3" transform="rotate(-90 80.9 150.3)">19</text>
<text x="51.2" y="173.8" transform="rotate(-90 51.2 173.8)">10</text>
<text x="28.2" y="177.4" transform="rotate(-90 28.2 177.4)">150</text>
<text x="36.8" y="178.3" transform="rotate(-90 36.8 178.3)">10</text>
<text x="80.7" y="176.2">280</text>
<text x="121.9" y="178.4" transform="rotate(-90 121.9 178.4)">122</text>
<text x="41.8" y="195.2">43</text>
<text x="127.6" y="194.4">190</text>
<text x="82.7" y="199.1" transform="rotate(-90 82.7 199.1)">9</text>
<text x="316.7" y="199.3">33</text>
<text x="45.8" y="209.3">83</text>
<text x="51.9" y="228.8">Parts List</text>
<text x="240.4" y="233.3">NOTE: THE HOLE IN THE LOWER PANEL MHST BE ACCORING TO</text>
<text x="16.6" y="236.3">Item</text>
<text x="32.6" y="235.8">Qty</text>
<text x="63.2" y="236.3">Part Number</text>
<text x="240.7" y="239.2">YOUR RADIATOR SIZE</text>
<text x="20.3" y="243.2">1</text>
<text x="35.3" y="243.2">1</text>
<text x="45.5" y="243.3">V2 Insulation Side A</text>
<text x="20.2" y="250.9">2</text>
<text x="35.3" y="250.9">1</text>
<text x="45.5" y="251">V2 Panel Side A Upper</text>
<text x="20.1" y="258.5">3</text>
<text x="35.3" y="258.5">1</text>
<text x="45.5" y="258.7">V2 Panel Side A Lower</text>
<text x="20.2" y="266.2">4</text>
<text x="35.2" y="266.2">2</text>
<text x="45" y="266.4">Insulation Spacer V2.0</text>
<text x="250.9" y="268.1">Drawn By</text>
<text x="313.6" y="267.8">Part Name</text>
<text x="20.1" y="273.9">5</text>
<text x="33.6" y="273.9">12</text>
<text x="45.1" y="274">M5 WASHER DIN 125</text>
<text x="256.5" y="273.5">Roy Berntsen</text>
<text x="315" y="273.5">V2 Panel Side A</text>
<text x="20.2" y="281.5">6</text>
<text x="33.6" y="281.5">12</text>
<text x="45.1" y="281.6">M5x40 HEX DIN 931</text>
<text x="313.2" y="280.7">Date</text>
<text x="220.7" y="282.6">REV.</text>
<text x="250.4" y="282.7">Scale</text>
<text x="260.3" y="286.9">1:10</text>
<text x="20.1" y="289.2">7</text>
<text x="33.6" y="289.2">12</text>
<text x="45.1" y="289.3">M5 Nut Hammer Nut</text>
<text x="224" y="288.1">V2 BETA</text>
</g>
<g font-size="3.5">
<text x="33" y="13.7">1</text>
<text x="83" y="13.7">2</text>
<text x="133" y="13.7">3</text>
<text x="183" y="13.7">4</text>
<text x="233" y="13.7">5</text>
<text x="283" y="13.7">6</text>
<text x="333" y="13.7">7</text>
<text x="383" y="13.7">8</text>
<text x="10.3" y="35.1">A</text>
<text x="405.3" y="35.1">A</text>
<text x="10.3" y="83">B</text>
<text x="405.3" y="83">B</text>
<text x="10.2" y="130.8">C</text>
<text x="405.2" y="130.8">C</text>
<text x="10.2" y="178.6">D</text>
<text x="405.2" y="178.6">D</text>
<text x="10.3" y="226.4">E</text>
<text x="405.3" y="226.4">E</text>
<text x="10.4" y="274.3">F</text>
<text x="405.4" y="274.3">F</text>
<text x="33" y="295.7">1</text>
<text x="83" y="295.7">2</text>
<text x="133" y="295.7">3</text>
<text x="183" y="295.7">4</text>
<text x="233" y="295.7">5</text>
<text x="283" y="295.7">6</text>
<text x="333" y="295.7">7</text>
<text x="383" y="295.7">8</text>
</g>
</svg>
